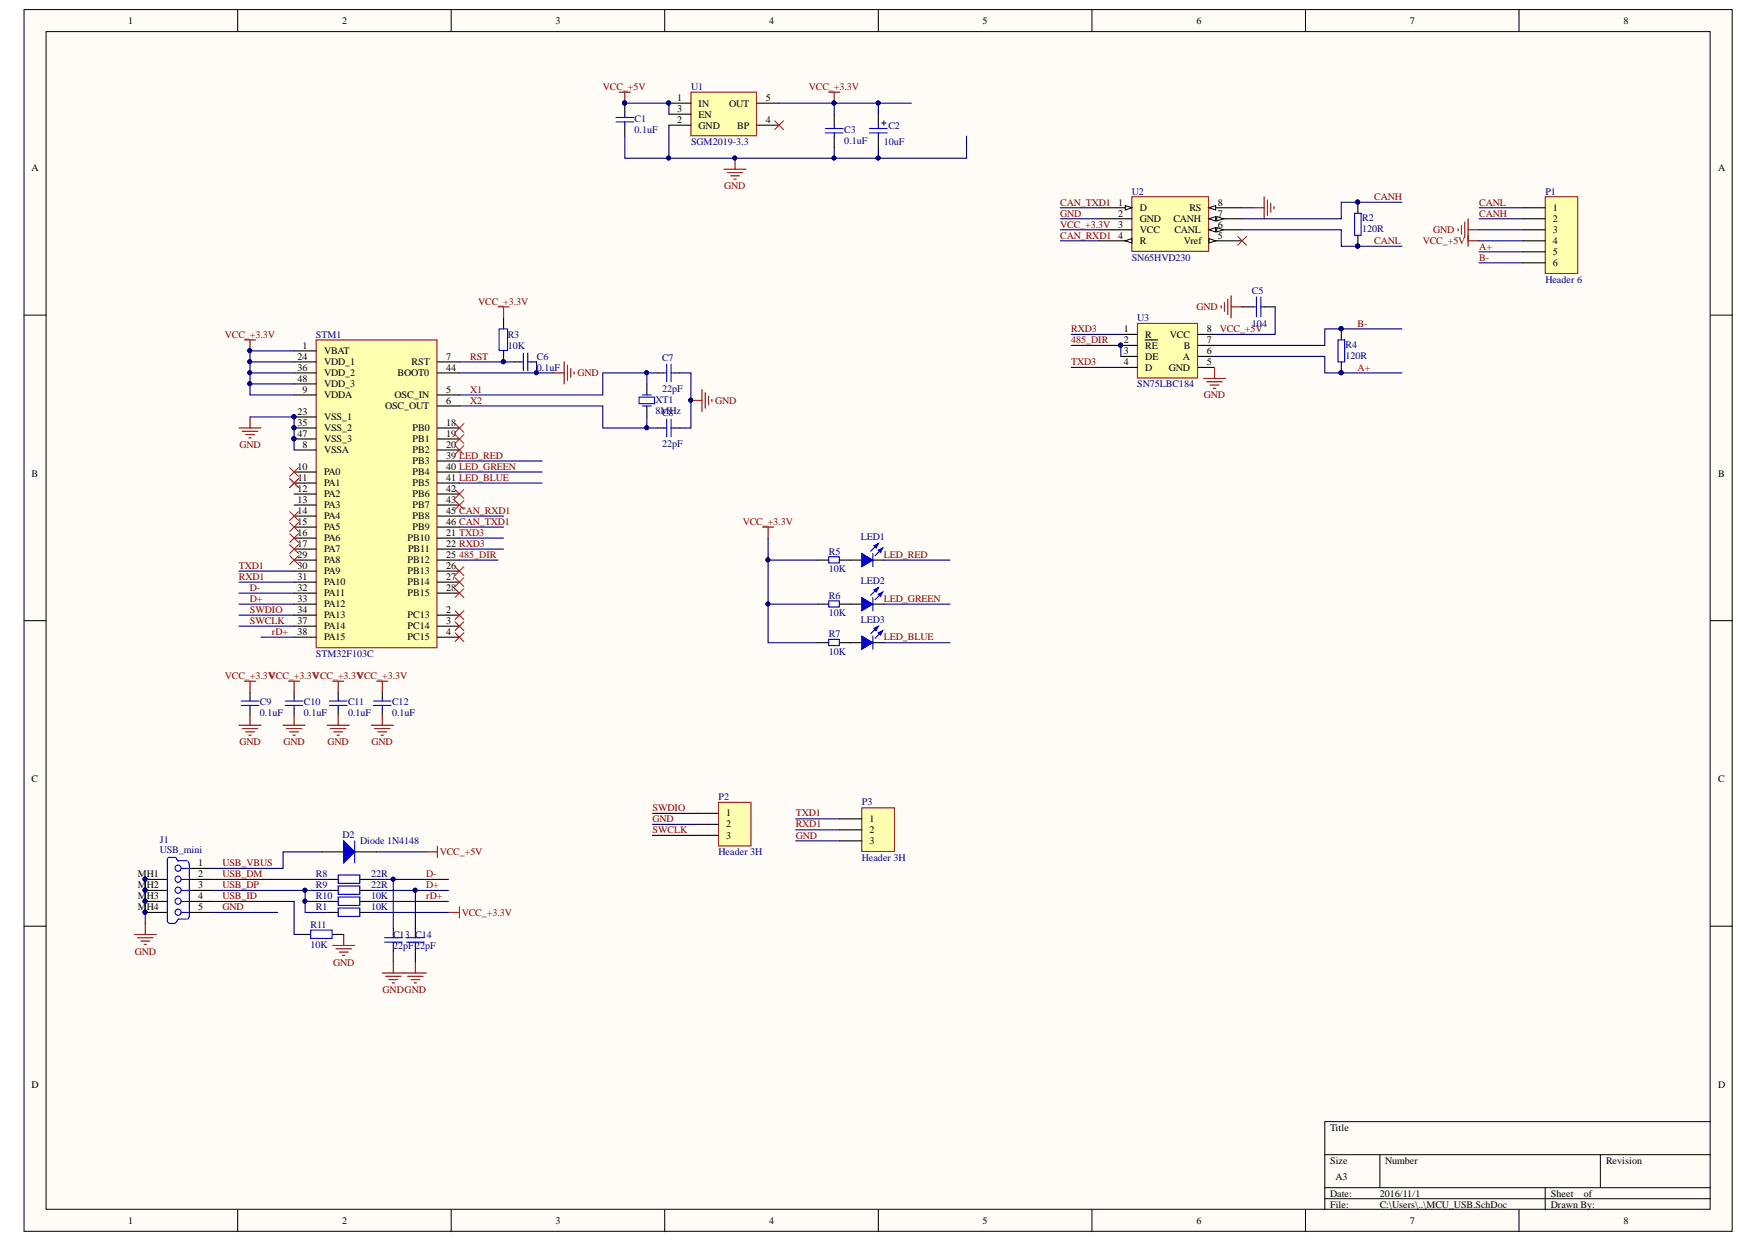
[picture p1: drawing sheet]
<svg xmlns="http://www.w3.org/2000/svg" width="297mm" height="210mm" viewBox="0 0 297 210" stroke-linecap="round" stroke-linejoin="round" font-family="sans-serif">
<g fill="#fffcf8" stroke="#000" stroke-width=".17">
<path d="M4.1 1.6h288.2v206.2h-288.2z"/>
<path d="M7.8 5.3h280.8v198.7h-280.8z"/>
</g>
<g fill="none" stroke="#000" stroke-width=".17">
<path d="M40.1 1.6v3.7M76.1 1.6v3.7M112.2 1.6v3.7M148.2 1.6v3.7M184.3 1.6v3.7M220.3 1.6v3.7M256.4 1.6v3.7M4.1 53.2h3.7M288.7 53.2h3.7M4.1 104.7h3.7M288.7 104.7h3.7M4.1 156.3h3.7"/>
<path d="M288.7 156.3h3.7M223.6 194.8h65.1M232.9 194.8v5.6M270.1 194.8v5.6M288.7 189.3h-65.1v14.8M40.1 204.1v3.7M76.1 204.1v3.7M112.2 204.1v3.7M148.2 204.1v3.7M184.3 204.1v3.7M220.3 204.1v3.7M223.6 200.4h65.1"/>
<path d="M223.6 202.3h65.1M256.4 204.1v3.7M260.8 200.4v3.7"/>
</g>
<g fill="none" stroke="#800000" stroke-width=".19">
<path d="M40.3 72.2h3.8M40.9 72.8h2.6M41.5 73.3h1.4M42 73.9h.4M42.2 70.4v1.8M116.6 67.6h1.9M118.5 65.7v3.7M119 66.3v2.6M119.6 66.8v1.5M120.1 67.4v.4M41.3 114.9h1.8M42.2 114.9v1.9"/>
<path d="M40.3 122.4h3.8M40.9 122.9h2.6M41.5 123.5h1.4M42 124h.4M42.2 120.5v1.9M47.8 122.4h3.7M48.3 122.9h2.6M48.9 123.5h1.5M49.5 124h.3M49.6 120.5v1.9M55.2 122.4h3.7M55.8 122.9h2.6"/>
<path d="M56.3 123.5h1.5M56.9 124h.4M57.1 120.5v1.9"/>
</g>
<circle cx="116.6" cy="67.5" r=".33" fill="#000080" stroke="#000080" stroke-width=".17"/>
<path d="M53.4 57.4h20.3v51.9h-20.3z" fill="#ffffb0" stroke="#800000" stroke-width=".17"/>
<g fill="none" stroke="#000" stroke-width=".19">
<path d="M49.6 59.2h3.8M85 53.6v1.9M85 59.2v1.9M49.6 66.6h3.8M49.6 61.1h3.8M49.6 75.9h3.8M49.6 79.6h3.8M49.6 72.2h3.8M49.6 70.4h3.8M49.6 74.1h3.8M49.6 62.9h3.8M49.6 64.8h3.8"/>
<path d="M73.8 66.6h3.7M73.8 68.5h3.7M73.8 61.1h3.7M73.8 75.9h3.7M73.8 79.6h3.7M73.8 72.2h3.7M73.8 74.1h3.7M73.8 62.9h3.7M73.8 77.8h3.7M86.8 61.1h1M89.6 61.1h1M109.2 64.8v1.8"/>
<path d="M109.2 68.5v1.9M111 72.2h1M111 62.9h1M113.8 72.2h1M113.8 62.9h1M49.6 81.5h3.8M49.6 83.4h3.8M49.6 85.2h3.8M49.6 87.1h3.8M49.6 88.9h3.8M49.6 90.8h3.8M49.6 92.7h3.8"/>
<path d="M49.6 94.5h3.8M49.6 96.4h3.8M49.6 98.2h3.8M73.8 81.5h3.7M73.8 83.4h3.7M73.8 85.2h3.7M73.8 87.1h3.7M73.8 88.9h3.7M73.8 90.8h3.7M73.8 92.7h3.7M73.8 94.5h3.7M73.8 96.4h3.7"/>
<path d="M73.8 98.2h3.7M42.2 116.8v.9M42.2 119.6v.9M49.6 103.8h3.8M49.6 105.7h3.8M49.6 107.5h3.8M49.6 100.1h3.8M49.6 101.9h3.8M49.6 116.8v.9M49.6 119.6v.9M57.1 116.8v.9M57.1 119.6v.9"/>
<path d="M64.5 116.8v.9M64.5 119.6v.9M73.8 103.8h3.7M73.8 105.7h3.7M73.8 107.5h3.7M73.8 100.1h3.7M54.3 143.7h3.7M55.2 148.4h1.9M55.2 150.2h1.9M55.2 152.1h1.9M59.9 143.7h3.7M60.8 148.4h1.9"/>
<path d="M60.8 150.2h1.9M60.8 152.1h1.9M66.4 156.7v1M66.4 159.5v1M70.1 156.7v1M70.1 159.5v1"/>
</g>
<g fill="#000080" stroke="#000080" stroke-width=".17">
<circle cx="49.6" cy="70.3" r=".33"/>
<circle cx="49.6" cy="72.2" r=".33"/>
<circle cx="49.6" cy="74" r=".33"/>
<circle cx="42.1" cy="59.2" r=".33"/>
<circle cx="105.4" cy="17.4" r=".33"/>
<circle cx="84.9" cy="61" r=".33"/>
</g>
<g fill="none" stroke="#00f" stroke-width=".19">
<path d="M84.2 55.5h1.5v3.6h-1.5zM88.3 59.6v3M89.1 59.6v3M87.8 61.1h.5M89.1 61.1h.5M107.9 67h2.6v1.1h-2.6zM108.4 68.5h1.5M108.4 66.6h1.5M112 72.2h.5M112 62.9h.5M112.5 61.4v3M112.5 70.7v3"/>
<path d="M113.3 61.4v3M113.3 70.7v3M113.3 72.2h.5M113.3 62.9h.5M40.7 118.3h3M40.7 119h3M42.2 117.7v.6M42.2 119v.6M48.1 118.3h3M48.1 119h3M49.6 117.7v.6M49.6 119v.6"/>
<path d="M55.6 118.3h3M55.6 119h3M57.1 117.7v.6M57.1 119v.6M63 118.3h3M63 119h3M64.5 117.7v.6M64.5 119v.6M57.1 147.6h3.6v1.5h-3.6zM57.1 149.5h3.6v1.4h-3.6zM57.1 151.4h3.6v1.4h-3.6zM64.9 159h3"/>
<path d="M64.9 158.2h3M66.4 157.7v.5M66.4 159v.5M68.6 159h3M68.6 158.2h3M70.1 157.7v.5M70.1 159v.5"/>
</g>
<g fill="none" stroke="#800000" stroke-width=".19">
<path d="M104.5 15.6h1.9M105.4 15.6v1.8M41.3 57.4h1.8M42.2 57.4v1.8M84.1 51.8h1.8M85 51.8v1.8M93.4 62.9h1.8M95.2 61.1v3.7M95.8 61.6v2.6M96.3 62.2v1.5M96.9 62.7v.4M48.7 114.9h1.9"/>
<path d="M49.6 114.9v1.9M56.1 114.9h1.9M57.1 114.9v1.9M63.6 114.9h1.9M64.5 114.9v1.9M62.7 122.4h3.7M63.2 122.9h2.6M63.8 123.5h1.5M64.3 124h.4M64.5 120.5v1.9M56.1 159.5h3.8M58 157.7v1.8"/>
<path d="M72 143.7h1.8M73.8 142.8v1.9M56.7 160.1h2.6M57.3 160.6h1.5M57.8 161.2h.4M64.5 164.2h7.5M65.1 164.7h2.6M65.6 165.3h1.5M66.2 165.8h.4M66.4 162.3v1.9M68.8 164.7h2.6M69.4 165.3h1.4"/>
<path d="M69.9 165.8h.4M70.1 162.3v1.9"/>
</g>
<path d="M48.9 93.8l1.5 1.5M48.9 80.8l1.5 1.4M50.4 93.8l-1.5 1.5M50.4 80.8l-1.5 1.4M76.8 95.6l1.5 1.5M76.8 97.5l1.5 1.5M76.8 99.3l1.5 1.5M78.3 95.6l-1.5 1.5M78.3 97.5l-1.5 1.5M78.3 99.3l-1.5 1.5" fill="none" stroke="#f00" stroke-width=".17"/>
<path d="M58 141.9l1.9 1.8-1.9 1.9z" fill="#00f"/>
<path d="M228.6 36h1.1v3.7h-1.1zM58 141.9l1.9 1.8-1.9 1.9zM59.9 141.9v3.7" fill="none" stroke="#00f" stroke-width=".19"/>
<path d="M76.8 75.2l1.5 1.5M78.3 75.2l-1.5 1.5" fill="none" stroke="#f00" stroke-width=".17"/>
<path d="M211.5 35.1h1.9M213.4 33.2v3.7M213.9 33.8v2.6M214.5 34.3v1.5M215 34.9v.3" fill="none" stroke="#800000" stroke-width=".19"/>
<path d="M229.2 34.1v1.9M229.2 39.7v1.9" fill="none" stroke="#000" stroke-width=".19"/>
<g fill="#000080" stroke="#000080" stroke-width=".17">
<circle cx="229.1" cy="34.1" r=".33"/>
<circle cx="229.1" cy="41.5" r=".33"/>
</g>
<path d="M191 33.2h13v9.2h-13z" fill="#ffffb0" stroke="#800000" stroke-width=".17"/>
<path d="M185.4 35.1h5.6" fill="none" stroke="#000" stroke-width=".19"/>
<path d="M189.9 34.7l1.1 .4-1.1 .3z" fill="#fffcf8"/>
<path d="M189.9 34.7l1.1 .4-1.1 .3z" fill="none" stroke="#000" stroke-width=".17"/>
<path d="M185.4 36.9h5.6M185.4 38.8h5.6M185.4 40.6h5.6" fill="none" stroke="#000" stroke-width=".19"/>
<path d="M189.9 40.6l1.1-.3v.7z" fill="#fffcf8"/>
<path d="M189.9 40.6l1.1-.3v.7z" fill="none" stroke="#000" stroke-width=".17"/>
<path d="M204.1 40.6h5.5" fill="none" stroke="#000" stroke-width=".19"/>
<path d="M204.1 40.3l1.1 .3-1.1 .4z" fill="#fffcf8"/>
<path d="M204.1 40.3l1.1 .3-1.1 .4z" fill="none" stroke="#000" stroke-width=".17"/>
<path d="M204.1 38.8h5.5" fill="none" stroke="#000" stroke-width=".19"/>
<path d="M204.1 38.8l1.1-.4v.7z" fill="#fffcf8"/>
<path d="M204.1 38.8l1.1-.4v.7z" fill="none" stroke="#000" stroke-width=".17"/>
<path d="M205.4 38.4l1.1 .4-1.1 .3z" fill="#fffcf8"/>
<path d="M205.4 38.4l1.1 .4-1.1 .3z" fill="none" stroke="#000" stroke-width=".17"/>
<path d="M204.1 36.9h5.5" fill="none" stroke="#000" stroke-width=".19"/>
<path d="M204.1 36.9l1.1-.4v.8z" fill="#fffcf8"/>
<path d="M204.1 36.9l1.1-.4v.8z" fill="none" stroke="#000" stroke-width=".17"/>
<path d="M205.4 36.5l1.1 .4-1.1 .4z" fill="#fffcf8"/>
<path d="M205.4 36.5l1.1 .4-1.1 .4z" fill="none" stroke="#000" stroke-width=".17"/>
<path d="M204.1 35.1h5.5" fill="none" stroke="#000" stroke-width=".19"/>
<path d="M204.1 35.1l1.1-.4v.7z" fill="#fffcf8"/>
<path d="M204.1 35.1l1.1-.4v.7z" fill="none" stroke="#000" stroke-width=".17"/>
<path d="M208.9 39.9l1.5 1.5M210.4 39.9l-1.5 1.5" fill="none" stroke="#f00" stroke-width=".17"/>
<path d="M105.4 17.4v1.9M140.8 19.3v1.8M105.4 21.1v1.9M140.8 23v1.8" fill="none" stroke="#000" stroke-width=".19"/>
<circle cx="105.4" cy="17.4" r=".33" fill="#000080" stroke="#000080" stroke-width=".17"/>
<path d="M104 19.8h2.9M105.4 19.3v.5M104 20.6h2.9M105.4 20.6v.5M139.3 21.7h3M139.3 22.4h3M140.8 21.1v.6M140.8 22.4v.6" fill="none" stroke="#00f" stroke-width=".19"/>
<path d="M116.6 15.6h11.1v7.3h-11.1z" fill="#ffffb0" stroke="#800000" stroke-width=".17"/>
<g fill="none" stroke="#000" stroke-width=".19">
<path d="M112.9 17.4h3.7M112.9 19.3h3.7M127.8 17.4h3.7M148.2 19.3v1.8M112.9 21.1h3.7M127.8 21.1h3.7M148.2 23v1.8M138 94.5h1.9M141.7 94.5h3.7M147.3 94.5h1.9M24.5 150.2h3.7M24.5 148.4h3.7"/>
<path d="M24.5 152.1h3.7M24.5 154h3.7M32 150.2h3.7M32 148.4h3.7M32 152.1h3.7M32 154h3.7M32 146.5h3.7M50.6 157.7h1.8M56.1 157.7h1.9"/>
</g>
<g fill="#000080" stroke="#000080" stroke-width=".17">
<circle cx="112.8" cy="17.4" r=".33"/>
<circle cx="124" cy="26.7" r=".33"/>
<circle cx="140.7" cy="17.4" r=".33"/>
<circle cx="24.5" cy="150.2" r=".33"/>
<circle cx="24.5" cy="148.3" r=".33"/>
<circle cx="24.5" cy="152.1" r=".33"/>
<circle cx="24.5" cy="153.9" r=".33"/>
</g>
<path d="M139.9 15.6h1.8M140.8 15.6v1.8M122.2 28.6h3.7M122.8 29.1h2.6M123.3 29.7h1.5M123.9 30.2h.3M124.1 26.7v1.9M22.7 157.7h3.7M23.2 158.2h2.6M23.8 158.8h1.5M24.3 159.3h.4M24.5 155.8v1.9" fill="none" stroke="#800000" stroke-width=".19"/>
<g fill="none" stroke="#00f" stroke-width=".19">
<path d="M146.8 21.7h2.9M146.8 22.4h2.9M148.2 21.1v.6M148.2 22.4v.6M148.8 20.8h.7M149.2 20.4v.7M139.9 94h1.8v1h-1.8zM28.6 155.8h.9M29.8 145l-.3-.3h-1.1l-.2 .3v10.4l.2 .3h.2M29.8 155.4l-.3 .3M29.9 145l.2 .3M30.1 145.2h1.5"/>
<path d="M30.1 155.1h1.5M30.2 155.1l-.3 .3M30.7 148.4h1.3M30.7 152.1h1.3M30.7 150.2h1.3M30.7 154h1.3M30.7 146.5h1.3M31.7 145.4l.2 .4M31.9 154.7l-.2 .4M32 145.8v8.9M52.4 156.9h3.7v1.4h-3.7z"/>
<circle cx="30.1" cy="152.1" r=".52"/>
<circle cx="30.1" cy="150.2" r=".52"/>
<circle cx="30.1" cy="153.9" r=".52"/>
<circle cx="30.1" cy="146.5" r=".52"/>
<circle cx="30.1" cy="148.3" r=".52"/>
</g>
<path d="M48.9 78.9l1.5 1.5M50.4 78.9l-1.5 1.5M48.9 80.8l1.5 1.4M50.4 80.8l-1.5 1.4" fill="none" stroke="#f00" stroke-width=".17"/>
<path d="M145.4 93.4l1.9 1.1-1.9 1.1z" fill="#00f"/>
<path d="M145.4 93.4l1.9 1.1-1.9 1.1zM148.2 91.7l-1.3 1.3M149 92.5l-1.3 1.3" fill="none" stroke="#00f" stroke-width=".19"/>
<path d="M148.2 92.8l.8-.3-.4 .7z" fill="#00f"/>
<path d="M148.2 92.8l.8-.3-.4 .7z" fill="none" stroke="#00f" stroke-width=".19"/>
<path d="M147.5 92.1l.7-.4-.3 .8z" fill="#00f"/>
<path d="M147.3 93.4v2.2M147.5 92.1l.7-.4-.3 .8zM139.9 101.4h1.8v1h-1.8z" fill="none" stroke="#00f" stroke-width=".19"/>
<path d="M138 101.9h1.9M141.7 101.9h3.7M147.3 101.9h1.9" fill="none" stroke="#000" stroke-width=".19"/>
<path d="M145.4 100.8l1.9 1.1-1.9 1.2z" fill="#00f"/>
<path d="M148.2 99.2l-1.3 1.3M149 99.9l-1.3 1.3M145.4 100.8l1.9 1.1-1.9 1.2z" fill="none" stroke="#00f" stroke-width=".19"/>
<path d="M148.2 100.3l.8-.4-.4 .7z" fill="#00f"/>
<path d="M148.2 100.3l.8-.4-.4 .7z" fill="none" stroke="#00f" stroke-width=".19"/>
<path d="M147.5 99.5l.7-.3-.3 .7z" fill="#00f"/>
<path d="M147.5 99.5l.7-.3-.3 .7zM139.9 107.9h1.8v1h-1.8zM147.3 100.8v2.3" fill="none" stroke="#00f" stroke-width=".19"/>
<path d="M138 108.4h1.9M141.7 108.4h3.7M147.3 108.4h1.9" fill="none" stroke="#000" stroke-width=".19"/>
<path d="M145.4 107.3l1.9 1.1-1.9 1.2z" fill="#00f"/>
<path d="M145.4 107.3l1.9 1.1-1.9 1.2zM148.2 105.7l-1.3 1.3M149 106.4l-1.3 1.3" fill="none" stroke="#00f" stroke-width=".19"/>
<path d="M148.2 106.8l.8-.4-.4 .7z" fill="#00f"/>
<path d="M148.2 106.8l.8-.4-.4 .7z" fill="none" stroke="#00f" stroke-width=".19"/>
<path d="M147.5 106l.7-.3-.3 .7z" fill="#00f"/>
<path d="M147.3 107.3v2.3M147.5 106l.7-.3-.3 .7z" fill="none" stroke="#00f" stroke-width=".19"/>
<path d="M145.4 136.3h5.6v7.4h-5.6z" fill="#ffffb0" stroke="#800000" stroke-width=".17"/>
<path d="M141.7 138.2h3.7M141.7 140h3.7M141.7 141.9h3.7" fill="none" stroke="#000" stroke-width=".19"/>
<path d="M192 54.6h10.1v9.2h-10.1z" fill="#ffffb0" stroke="#800000" stroke-width=".17"/>
<g fill="none" stroke="#000" stroke-width=".19">
<path d="M189.2 56.4h2.8M189.2 58.3h2.8M193.3 57.4h2.1M202.2 56.4h2.8M202.2 58.3h2.8M209.6 51.8h1.9M213.4 51.8h1.8M226.4 55.5v1.9M189.2 60.1h2.8M189.2 62h2.8M202.2 60.1h2.8M202.2 62h2.8"/>
<path d="M226.4 61.1v1.8"/>
</g>
<g fill="#000080" stroke="#000080" stroke-width=".17">
<circle cx="189.1" cy="58.2" r=".33"/>
<circle cx="226.3" cy="55.5" r=".33"/>
<circle cx="226.3" cy="62.9" r=".33"/>
</g>
<path d="M206.1 51.6v.4M206.7 51v1.5M207.2 50.5v2.6M207.8 49.9v3.7M207.8 51.8h1.8M203.1 63.9h3.7M203.7 64.4h2.6M204.2 65h1.5M204.8 65.5h.4M205 62v1.9M128.7 88.9h1.9M129.6 88.9v1.9" fill="none" stroke="#800000" stroke-width=".19"/>
<path d="M211.5 51.8h.6M212.1 50.1v3.4M212.8 51.8h.6M212.8 50.1v3.4M225.8 57.4h1.1v3.7h-1.1z" fill="none" stroke="#00f" stroke-width=".19"/>
<path d="M260.8 33.2h5.5v12.9h-5.5z" fill="#ffffb0" stroke="#800000" stroke-width=".17"/>
<path d="M257.1 35.1h3.7M257.1 36.9h3.7M257.1 38.8h3.7M257.1 40.6h3.7M257.1 42.5h3.7M257.1 44.3h3.7" fill="none" stroke="#000" stroke-width=".19"/>
<path d="M246.1 38.6v.4M246.7 38v1.5M247.2 37.5v2.6M247.8 36.9v4.7M247.8 38.8h1.8M247.8 40.6h1.8" fill="none" stroke="#800000" stroke-width=".19"/>
<path d="M121.3 135.4h5.5v7.3h-5.5z" fill="#ffffb0" stroke="#800000" stroke-width=".17"/>
<path d="M117.5 137.2h3.8M117.5 139.1h3.8M55.2 154h1.9M60.8 154h1.9M117.5 141h3.8" fill="none" stroke="#000" stroke-width=".19"/>
<g fill="none" stroke="#f00" stroke-width=".17">
<path d="M130.8 20.4l1.4 1.5M132.2 20.4l-1.4 1.5M76.8 71.5l1.5 1.5M76.8 73.3l1.5 1.5M78.3 71.5l-1.5 1.5M78.3 73.3l-1.5 1.5M48.9 86.3l1.5 1.5M48.9 88.2l1.5 1.5M48.9 90l1.5 1.5M48.9 91.9l1.5 1.5M50.4 86.3l-1.5 1.5M50.4 88.2l-1.5 1.5"/>
<path d="M50.4 90l-1.5 1.5M50.4 91.9l-1.5 1.5M76.8 84.5l1.5 1.5M76.8 82.6l1.5 1.5M78.3 84.5l-1.5 1.5M78.3 82.6l-1.5 1.5M76.8 103.1l1.5 1.4M76.8 104.9l1.5 1.5M76.8 106.8l1.5 1.5M78.3 103.1l-1.5 1.4M78.3 104.9l-1.5 1.5M78.3 106.8l-1.5 1.5"/>
</g>
<path d="M75.7 154h1.8M77.5 153v1.9" fill="none" stroke="#800000" stroke-width=".19"/>
<path d="M57.1 153.2h3.6v1.4h-3.6z" fill="none" stroke="#00f" stroke-width=".19"/>
<g fill="none" stroke="#000080" stroke-width=".19">
<path d="M105.4 17.4h7.5v1.9M131.5 17.4h22.3M140.8 17.4v1.9M148.2 17.4v1.9M105.4 23v3.7h7.5M112.9 21.1v5.6h50.2v-3.7M140.8 24.8v1.9M148.2 24.8v1.9M178.9 38.8h6.5M178.9 36.9h6.5M178.9 35.1h6.5M209.6 38.8h16.8v2.8h10.2"/>
<path d="M209.6 35.1h1.9M236.6 34.1h-10.2v2.8h-16.8M249.6 38.8h7.5M249.6 36.9h7.5M249.6 35.1h7.5M49.6 59.2h-7.4v1.9h7.4M178.9 40.6h6.5M180.8 58.3h8.4v1.8M180.8 56.4h8.4M215.2 51.8v4.6h-10.2M236.6 55.5h-13v2.8h-18.6M249.6 40.6h7.5"/>
<path d="M249.6 42.5h7.5M249.6 44.3h7.5M42.2 70.4h7.4v5.5M42.2 61.1v5.5h7.4M42.2 62.9h7.4M42.2 64.8h7.4M77.5 61.1h9.3M77.5 68.5h24.2v3.7h9.3M77.5 62.9h15.9M77.5 79.6h14M77.5 77.8h14M90.6 61.1v1.8"/>
<path d="M109.2 62.9h-7.5v3.7h-24.2M109.2 70.4v1.8M111 62.9h-1.8v1.9M114.8 62.9h1.8v9.3h-1.8M180.8 62h8.4M205 60.1h18.6v2.8h13M40.3 96.4h9.3M40.3 98.2h9.3M77.5 87.1h7.5M77.5 88.9h7.5M77.5 90.8h7.5M77.5 92.7h7.5"/>
<path d="M77.5 94.5h6.6M77.5 81.5h14M129.6 90.8v17.6h8.4M129.6 94.5h8.4M149.2 94.5h11.1M40.3 100.1h9.3M40.3 101.9h9.3M40.3 103.8h9.3M40.3 105.7h9.3M44.1 107.5h5.5M129.6 101.9h8.4M149.2 101.9h11.1"/>
<path d="M149.2 108.4h11.1M110.1 137.2h7.4M110.1 139.1h7.4M134.3 138.2h7.4M25.5 148.4h-1v7.4M35.7 152.1h13.9v5.6h1M35.7 150.2h19.5M35.7 154h11.1M35.7 148.4h19.5M51.5 150.2v1.9h3.7M51.5 152.1v1.9h3.7M54.3 143.7h-6.5v2.8h-12.1"/>
<path d="M62.7 150.2h13M62.7 148.4h13M62.7 152.1h13M62.7 154h13M63.6 143.7h8.4M66.4 148.4v8.3M70.1 150.2v6.5M110.1 141h7.4M134.3 140h7.4M134.3 141.9h7.4M66.4 160.5v1.8M70.1 160.5v1.8"/>
</g>
<g fill="#000080" stroke="#000080" stroke-width=".17">
<circle cx="42.1" cy="61" r=".33"/>
<circle cx="42.1" cy="59.2" r=".33"/>
<circle cx="42.1" cy="62.9" r=".33"/>
<circle cx="109.1" cy="62.9" r=".33"/>
<circle cx="109.1" cy="72.2" r=".33"/>
<circle cx="49.6" cy="74" r=".33"/>
<circle cx="49.6" cy="72.2" r=".33"/>
<circle cx="49.6" cy="70.3" r=".33"/>
<circle cx="84.9" cy="61" r=".33"/>
<circle cx="42.1" cy="64.7" r=".33"/>
<circle cx="66.3" cy="148.3" r=".33"/>
<circle cx="70.1" cy="150.2" r=".33"/>
<circle cx="51.4" cy="150.2" r=".33"/>
<circle cx="51.4" cy="152.1" r=".33"/>
<circle cx="116.6" cy="67.5" r=".33"/>
<circle cx="90.5" cy="62.9" r=".33"/>
<circle cx="112.8" cy="17.4" r=".33"/>
<circle cx="105.4" cy="17.4" r=".33"/>
<circle cx="140.7" cy="17.4" r=".33"/>
<circle cx="148.2" cy="17.4" r=".33"/>
<circle cx="140.7" cy="26.7" r=".33"/>
<circle cx="148.2" cy="26.7" r=".33"/>
<circle cx="112.8" cy="26.7" r=".33"/>
<circle cx="24.5" cy="148.3" r=".33"/>
<circle cx="24.5" cy="150.2" r=".33"/>
<circle cx="24.5" cy="152.1" r=".33"/>
<circle cx="24.5" cy="153.9" r=".33"/>
<circle cx="189.1" cy="58.2" r=".33"/>
<circle cx="129.6" cy="101.9" r=".33"/>
<circle cx="129.6" cy="94.5" r=".33"/>
<circle cx="226.3" cy="55.5" r=".33"/>
<circle cx="226.3" cy="62.9" r=".33"/>
<circle cx="229.1" cy="41.5" r=".33"/>
<circle cx="229.1" cy="34.1" r=".33"/>
<circle cx="124" cy="26.7" r=".33"/>
</g>
<g font-size="1.7">
<text x="21.6" y="4">1</text>
<text x="57.7" y="4">2</text>
<text x="93.7" y="4">3</text>
<text x="129.8" y="4">4</text>
<text x="165.8" y="4">5</text>
<text x="201.9" y="4">6</text>
<text x="237.9" y="4">7</text>
<text x="274" y="4">8</text>
<text x="114.3" y="17">1</text>
<text x="117.9" y="18">IN</text>
<text x="123.1" y="18">OUT</text>
<text x="129.2" y="17">5</text>
<text x="114.3" y="20.8">2</text>
<text x="114.3" y="18.9">3</text>
<text x="117.9" y="21.7">GND</text>
<text x="117.9" y="19.8">EN</text>
<text x="124.4" y="21.7">BP</text>
<text x="129.2" y="20.8">4</text>
<text x="5.3" y="28.9">A</text>
<text x="290" y="28.9">A</text>
<text x="188.7" y="34.7">1</text>
<text x="192.4" y="35.6">D</text>
<text x="200.7" y="35.6">RS</text>
<text x="205.6" y="34.7">8</text>
<text x="262.1" y="35.6">1</text>
<text x="188.7" y="36.6">2</text>
<text x="188.7" y="38.4">3</text>
<text x="188.7" y="40.3">4</text>
<text x="192.4" y="37.5">GND</text>
<text x="192.4" y="39.3">VCC</text>
<text x="192.4" y="41.2">R</text>
<text x="198" y="37.5">CANH</text>
<text x="198.2" y="39.3">CANL</text>
<text x="199.8" y="41.2">Vref</text>
<text x="205.6" y="40.3">5</text>
<text x="205.6" y="38.4">6</text>
<text x="205.6" y="36.6">7</text>
<text x="262.1" y="37.5">2</text>
<text x="262.1" y="39.3">3</text>
<text x="262.1" y="41.2">4</text>
<text x="262.1" y="43.1">5</text>
<text x="262.1" y="44.9">6</text>
<text x="51" y="58.8">1</text>
<text x="54.7" y="59.8">VBAT</text>
<text x="189.7" y="56.1">1</text>
<text x="189.7" y="57.9">2</text>
<text x="189.7" y="59.8">3</text>
<text x="193.3" y="57">R</text>
<text x="193.3" y="58.8">RE</text>
<text x="197.4" y="57">VCC</text>
<text x="199.8" y="58.8">B</text>
<text x="203.7" y="59.8">6</text>
<text x="203.7" y="57.9">7</text>
<text x="203.7" y="56.1">8</text>
<text x="50.2" y="60.7">24</text>
<text x="50.2" y="62.6">36</text>
<text x="50.2" y="64.4">48</text>
<text x="54.7" y="61.6">VDD_1</text>
<text x="54.7" y="63.5">VDD_2</text>
<text x="54.7" y="65.3">VDD_3</text>
<text x="67.1" y="63.5">BOOT0</text>
<text x="69.5" y="61.6">RST</text>
<text x="75.3" y="60.7">7</text>
<text x="75.3" y="62.6">44</text>
<text x="189.7" y="61.6">4</text>
<text x="193.3" y="60.7">DE</text>
<text x="193.3" y="62.6">D</text>
<text x="197.3" y="62.6">GND</text>
<text x="199.6" y="60.7">A</text>
<text x="203.7" y="61.6">5</text>
<text x="50.2" y="70">23</text>
<text x="50.2" y="71.8">35</text>
<text x="51" y="66.3">9</text>
<text x="54.7" y="67.2">VDDA</text>
<text x="54.7" y="70.9">VSS_1</text>
<text x="65" y="69.1">OSC_OUT</text>
<text x="66.6" y="67.2">OSC_IN</text>
<text x="75.3" y="66.3">5</text>
<text x="75.3" y="68.1">6</text>
<text x="75.3" y="71.8">18</text>
<text x="50.2" y="73.7">47</text>
<text x="51" y="75.6">8</text>
<text x="54.7" y="76.5">VSSA</text>
<text x="54.7" y="72.8">VSS_2</text>
<text x="54.7" y="74.6">VSS_3</text>
<text x="69.6" y="72.8">PB0</text>
<text x="69.6" y="76.5">PB2</text>
<text x="69.6" y="74.6">PB1</text>
<text x="75.3" y="75.6">20</text>
<text x="75.3" y="73.7">19</text>
<text x="75.3" y="77.4">39 LED_RED</text>
<text x="5.3" y="80.4">B</text>
<text x="50.2" y="79.3">10</text>
<text x="50.2" y="83">12</text>
<text x="50.3" y="81.1">11</text>
<text x="54.7" y="80.2">PA0</text>
<text x="54.7" y="82.1">PA1</text>
<text x="54.7" y="83.9">PA2</text>
<text x="69.6" y="78.3">PB3</text>
<text x="69.6" y="82.1">PB5</text>
<text x="69.6" y="83.9">PB6</text>
<text x="69.6" y="80.2">PB4</text>
<text x="75.3" y="81.1">41 LED_BLUE</text>
<text x="75.3" y="83">42</text>
<text x="75.3" y="79.3">40 LED_GREEN</text>
<text x="290" y="80.4">B</text>
<text x="50.2" y="84.8">13</text>
<text x="50.2" y="86.7">14</text>
<text x="50.2" y="88.6">15</text>
<text x="54.7" y="85.8">PA3</text>
<text x="54.7" y="87.6">PA4</text>
<text x="54.7" y="89.5">PA5</text>
<text x="69.6" y="85.8">PB7</text>
<text x="69.6" y="87.6">PB8</text>
<text x="69.6" y="89.5">PB9</text>
<text x="75.3" y="84.8">43</text>
<text x="75.3" y="86.7">45 CAN_RXD1</text>
<text x="75.3" y="88.6">46 CAN_TXD1</text>
<text x="50.2" y="90.4">16</text>
<text x="50.2" y="92.3">17</text>
<text x="50.2" y="94.1">29</text>
<text x="50.2" y="96">30</text>
<text x="54.7" y="91.3">PA6</text>
<text x="54.7" y="93.2">PA7</text>
<text x="54.7" y="95.1">PA8</text>
<text x="68.8" y="91.3">PB10</text>
<text x="68.8" y="95.1">PB12</text>
<text x="68.9" y="93.2">PB11</text>
<text x="75.3" y="90.4">21 TXD3</text>
<text x="75.3" y="92.3">22 RXD3</text>
<text x="75.3" y="94.1">25</text>
<text x="75.3" y="96">26</text>
<text x="50.2" y="97.8">31</text>
<text x="50.2" y="99.7">32</text>
<text x="50.2" y="101.6">33</text>
<text x="54.7" y="96.9">PA9</text>
<text x="54.7" y="98.8">PA10</text>
<text x="54.7" y="100.6">PA11</text>
<text x="68.8" y="96.9">PB13</text>
<text x="68.8" y="98.8">PB14</text>
<text x="68.8" y="100.6">PB15</text>
<text x="75.3" y="97.8">27</text>
<text x="75.3" y="99.7">28</text>
<text x="50.2" y="103.4">34</text>
<text x="50.2" y="105.3">37</text>
<text x="50.2" y="107.1">38</text>
<text x="54.7" y="102.5">PA12</text>
<text x="54.7" y="104.3">PA13</text>
<text x="54.7" y="106.2">PA14</text>
<text x="68.8" y="104.3">PC13</text>
<text x="68.8" y="106.2">PC14</text>
<text x="75.3" y="103.4">2</text>
<text x="75.3" y="105.3">3</text>
<text x="75.3" y="107.1">4</text>
<text x="54.7" y="108.1">PA15</text>
<text x="68.8" y="108.1">PC15</text>
<text x="5.3" y="132">C</text>
<text x="122.6" y="137.8">1</text>
<text x="290" y="132">C</text>
<text x="122.6" y="139.6">2</text>
<text x="122.6" y="141.5">3</text>
<text x="146.7" y="138.7">1</text>
<text x="146.7" y="140.6">2</text>
<text x="146.7" y="142.4">3</text>
<text x="23.2" y="149.8">MH2</text>
<text x="23.2" y="148">MH1</text>
<text x="33.5" y="148">2</text>
<text x="33.5" y="149.8">3</text>
<text x="33.5" y="146.1">1</text>
<text x="23.2" y="151.7">MH3</text>
<text x="23.2" y="153.6">MH4</text>
<text x="33.5" y="151.7">4</text>
<text x="33.5" y="153.6">5</text>
<text x="5.3" y="183.5">D</text>
<text x="290" y="183.5">D</text>
<text x="224.5" y="190.8">Title</text>
<text x="224.5" y="196.4">Size</text>
<text x="233.8" y="196.4">Number</text>
<text x="271.1" y="196.4">Revision</text>
<text x="224.5" y="201.9">Date:</text>
<text x="224.5" y="203.8">File:</text>
<text x="225.4" y="199.1">A3</text>
<text x="232.9" y="201.9">2016/11/1</text>
<text x="232.9" y="203.8">C:\Users\..\MCU_USB.SchDoc</text>
<text x="261.8" y="201.9">Sheet</text>
<text x="261.8" y="203.8">Drawn By:</text>
<text x="267.3" y="201.9">of</text>
<text x="21.6" y="206.6">1</text>
<text x="57.7" y="206.6">2</text>
<text x="93.7" y="206.6">3</text>
<text x="129.8" y="206.6">4</text>
<text x="165.8" y="206.6">5</text>
<text x="201.9" y="206.6">6</text>
<text x="237.9" y="206.6">7</text>
<text x="274" y="206.6">8</text>
</g>
<g font-size="1.7" fill="#800000">
<text x="101.8" y="15.2">VCC_+5V</text>
<text x="136.5" y="15.2">VCC_+3.3V</text>
<text x="122.2" y="31.9">GND</text>
<text x="178.9" y="34.7">CAN_TXD1</text>
<text x="231.9" y="33.8">CANH</text>
<text x="249.7" y="34.7">CANL</text>
<text x="178.9" y="36.6">GND</text>
<text x="178.9" y="38.4">VCC_+3.3V</text>
<text x="178.9" y="40.3">CAN_RXD1</text>
<text x="231.9" y="41.2">CANL</text>
<text x="240.1" y="41.2">VCC_+5V</text>
<text x="241.9" y="39.3">GND</text>
<text x="249.7" y="36.6">CANH</text>
<text x="249.7" y="44">B-</text>
<text x="249.7" y="42.1">A+</text>
<text x="80.7" y="51.4">VCC_+3.3V</text>
<text x="201.9" y="52.3">GND</text>
<text x="37.9" y="57">VCC_+3.3V</text>
<text x="180.8" y="56.1">RXD3</text>
<text x="180.8" y="57.9">485_DIR</text>
<text x="205.9" y="56.1">VCC_+5V</text>
<text x="229.1" y="55.1">B-</text>
<text x="79.4" y="60.7">RST</text>
<text x="97.5" y="63.5">GND</text>
<text x="180.8" y="61.6">TXD3</text>
<text x="229.1" y="62.6">A+</text>
<text x="79.4" y="66.3">X1</text>
<text x="79.4" y="68.1">X2</text>
<text x="120.7" y="68.1">GND</text>
<text x="203.2" y="67.2">GND</text>
<text x="40.4" y="75.6">GND</text>
<text x="125.3" y="88.6">VCC_+3.3V</text>
<text x="40.3" y="96">TXD1</text>
<text x="77.5" y="94.1">485_DIR</text>
<text x="149.2" y="94.1">LED_RED</text>
<text x="40.3" y="97.8">RXD1</text>
<text x="42.2" y="99.7">D-</text>
<text x="42.2" y="101.6">D+</text>
<text x="149.2" y="101.6">LED_GREEN</text>
<text x="42.2" y="103.4">SWDIO</text>
<text x="42.2" y="105.3">SWCLK</text>
<text x="45.9" y="107.1">rD+</text>
<text x="149.2" y="108.1">LED_BLUE</text>
<text x="37.9" y="114.6">VCC_+3.3V</text>
<text x="45.4" y="114.6">VCC_+3.3V</text>
<text x="52.8" y="114.6">VCC_+3.3V</text>
<text x="60.3" y="114.6">VCC_+3.3V</text>
<text x="40.4" y="125.7">GND</text>
<text x="47.8" y="125.7">GND</text>
<text x="55.3" y="125.7">GND</text>
<text x="62.7" y="125.7">GND</text>
<text x="110.1" y="136.8">SWDIO</text>
<text x="134.3" y="137.8">TXD1</text>
<text x="110.1" y="138.7">GND</text>
<text x="110.1" y="140.6">SWCLK</text>
<text x="134.3" y="139.6">RXD1</text>
<text x="134.3" y="141.5">GND</text>
<text x="37.5" y="149.8">USB_DP</text>
<text x="37.5" y="148">USB_DM</text>
<text x="37.5" y="146.1">USB_VBUS</text>
<text x="71.9" y="149.8">D+</text>
<text x="71.9" y="148">D-</text>
<text x="74.2" y="144.3">VCC_+5V</text>
<text x="37.5" y="153.6">GND</text>
<text x="37.5" y="151.7">USB_ID</text>
<text x="71.9" y="151.7">rD+</text>
<text x="77.9" y="154.5">VCC_+3.3V</text>
<text x="22.7" y="161.1">GND</text>
<text x="56.2" y="162.9">GND</text>
<text x="64.6" y="167.6">GNDGND</text>
</g>
<g font-size="1.7" fill="#000080">
<text x="116.6" y="15.2">U1</text>
<text x="107.1" y="20.6">C1</text>
<text x="107.1" y="22.5">0.1uF</text>
<text x="142.5" y="22.5">C3</text>
<text x="149.9" y="21.7">C2</text>
<text x="116.6" y="24.5">SGM2019-3.3</text>
<text x="142.5" y="24.3">0.1uF</text>
<text x="149.2" y="24.5">10uF</text>
<text x="191" y="32.8">U2</text>
<text x="260.8" y="32.8">P1</text>
<text x="229.9" y="37.3">R2</text>
<text x="229.9" y="39.2">120R</text>
<text x="191" y="44">SN65HVD230</text>
<text x="260.8" y="47.7">Header 6</text>
<text x="211.3" y="49.6">C5</text>
<text x="53.3" y="57">STM1</text>
<text x="85.7" y="58.8">10K</text>
<text x="85.7" y="57">R3</text>
<text x="191.9" y="54.2">U3</text>
<text x="211.3" y="55.1">104</text>
<text x="227.1" y="58.7">R4</text>
<text x="90.6" y="62.6">0.1uF</text>
<text x="90.6" y="60.7">C6</text>
<text x="111.7" y="60.9">C7</text>
<text x="191.9" y="65.3">SN75LBC184</text>
<text x="227.1" y="60.5">120R</text>
<text x="110.6" y="69.8">8MHz</text>
<text x="110.6" y="68">XT1</text>
<text x="111.7" y="70.1">C8</text>
<text x="111.7" y="66.1">22pF</text>
<text x="111.7" y="75.4">22pF</text>
<text x="139.9" y="93.6">R5</text>
<text x="145.3" y="91.2">LED1</text>
<text x="139.9" y="96.6">10K</text>
<text x="139.9" y="101">R6</text>
<text x="145.3" y="98.6">LED2</text>
<text x="139.9" y="104">10K</text>
<text x="139.9" y="107.5">R7</text>
<text x="145.3" y="105.1">LED3</text>
<text x="53.3" y="110.8">STM32F103C</text>
<text x="139.9" y="110.5">10K</text>
<text x="43.9" y="119">C9</text>
<text x="51.3" y="119">C10</text>
<text x="58.7" y="119">C11</text>
<text x="66.2" y="119">C12</text>
<text x="43.9" y="120.9">0.1uF</text>
<text x="51.3" y="120.9">0.1uF</text>
<text x="58.7" y="120.9">0.1uF</text>
<text x="66.2" y="120.9">0.1uF</text>
<text x="121.3" y="135">P2</text>
<text x="145.5" y="135.9">P3</text>
<text x="27" y="142.2">J1</text>
<text x="27" y="143.9">USB_mini</text>
<text x="57.8" y="141.3">D2</text>
<text x="60.8" y="142.4">Diode 1N4148</text>
<text x="53.3" y="148">R8</text>
<text x="53.3" y="149.8">R9</text>
<text x="62.6" y="148">22R</text>
<text x="62.6" y="149.8">22R</text>
<text x="121.3" y="144.3">Header 3H</text>
<text x="145.5" y="145.2">Header 3H</text>
<text x="53.3" y="151.7">R10</text>
<text x="53.3" y="153.6">R1</text>
<text x="62.6" y="151.7">10K</text>
<text x="62.6" y="153.6">10K</text>
<text x="52.4" y="159.9">10K</text>
<text x="52.4" y="156.6">R11</text>
<text x="66.3" y="160.1">22pF22pF</text>
<text x="66.3" y="158.3">C13 C14</text>
</g>
</svg>
